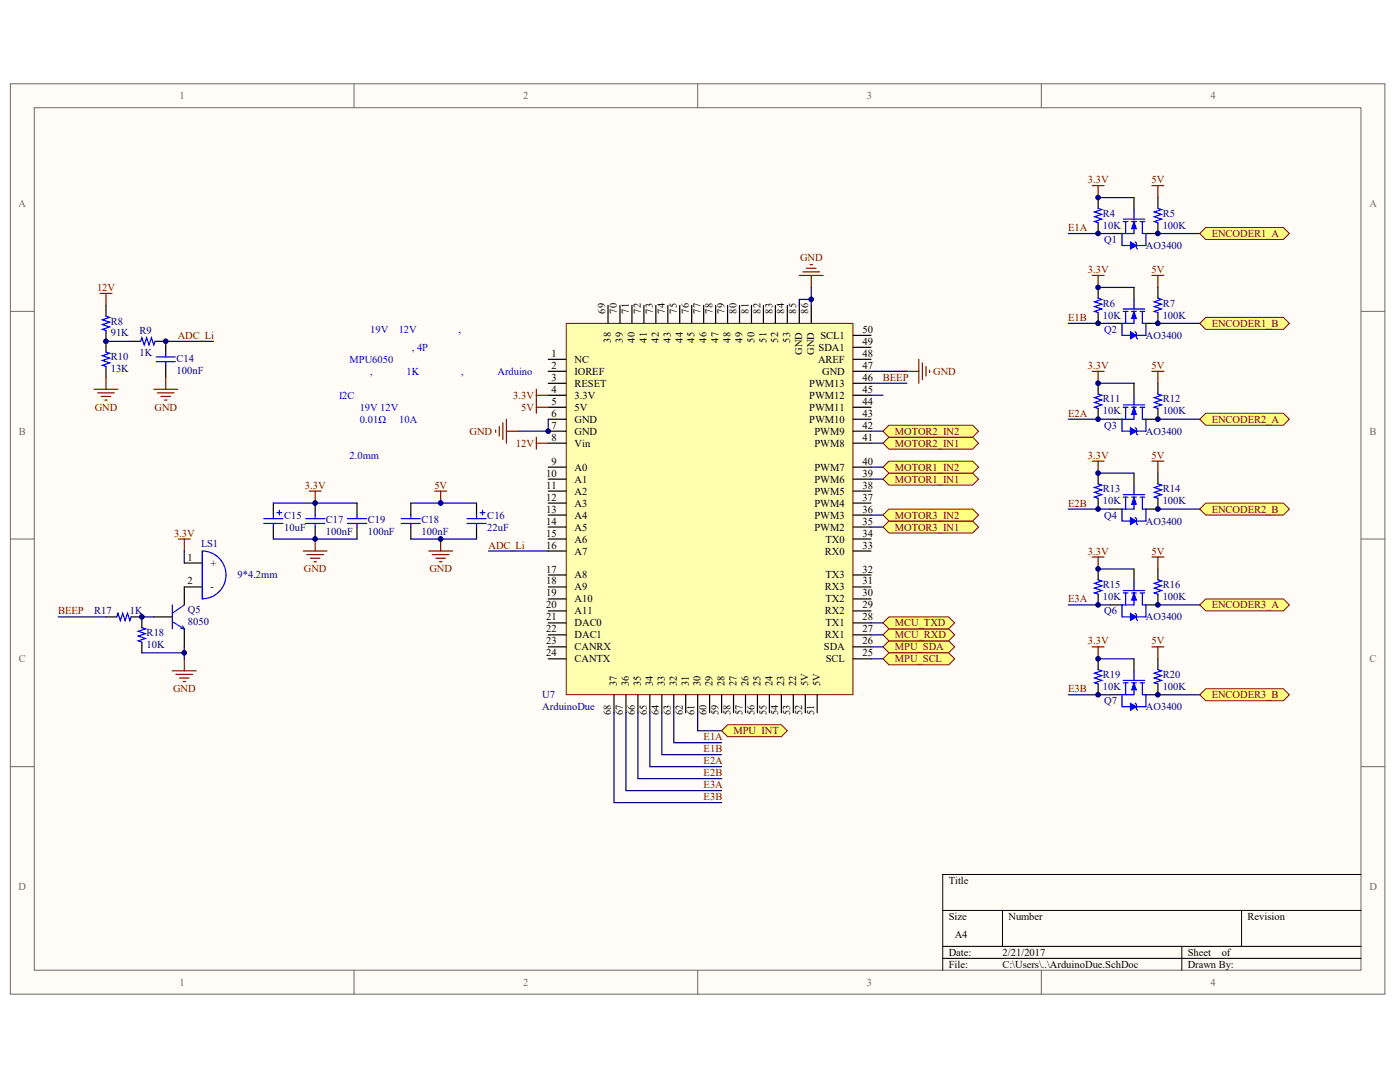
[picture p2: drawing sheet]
<svg xmlns="http://www.w3.org/2000/svg" width="279mm" height="215mm" viewBox="0 0 279 215" stroke-linecap="round" stroke-linejoin="round" font-family="sans-serif">
<g fill="#fffcf8" stroke="#696969" stroke-width=".2">
<path d="M2.1 16.7h273.9v181.4h-273.9z"/>
<path d="M6.8 21.5h264.5v171.8h-264.5z"/>
</g>
<path d="M70.6 16.7v4.8M139.1 16.7v4.8M207.6 16.7v4.8M2.1 62h4.7M271.3 62h4.8M2.1 107.4h4.7M271.3 107.4h4.8M2.1 152.8h4.7M271.3 152.8h4.8M70.6 193.3v4.8M139.1 193.3v4.8M207.6 193.3v4.8" fill="none" stroke="#696969" stroke-width=".2"/>
<path d="M271.3 174.2h-83.4v19.1M187.9 181.4h83.4M187.9 188.6h83.4M187.9 191h83.4M199.8 181.4v7.2M235.6 188.6v4.7M247.5 181.4v7.2" fill="none" stroke="#000" stroke-width=".2"/>
<path d="M112.9 64.4h57.1v74h-57.1z" fill="#ffffb0" stroke="#800000" stroke-width=".2"/>
<g fill="none" stroke="#000" stroke-width=".24">
<path d="M218.9 39.4v2.1M226 39.4v2.4M230.8 39.4v2.1M218.9 44.4v2.1M221.3 46.5h2.3M230.8 44.4v2.1h-2.4M21.1 60.9v2.1M21.1 65.9v4.3M21.1 73v2.2M25.9 68h2.1M30.9 68h2.1v2.4M33 72.8v2.4"/>
<path d="M109.3 71.6h3.6M109.3 74h3.6M109.3 76.4h3.6M109.3 78.8h3.6M121.2 60.9v3.5M123.6 60.9v3.5M126 60.9v3.5M128.3 60.9v3.5M130.7 60.9v3.5M133.1 60.9v3.5M135.5 60.9v3.5M137.9 60.9v3.5"/>
<path d="M140.3 60.9v3.5M142.6 60.9v3.5M145 60.9v3.5M147.4 60.9v3.5M149.8 60.9v3.5M152.2 60.9v3.5M154.5 60.9v3.5M156.9 60.9v3.5M159.3 60.9v3.5M161.7 60.9v3.5M170 71.6h3.6M170 74h3.6"/>
<path d="M170 76.4h3.6M170 78.8h3.6M170 69.2h3.6M170 66.8h3.6M109.3 81.1h3.6M109.3 83.5h3.6M109.3 85.9h3.6M109.3 88.3h3.6M109.3 93.1h3.6M109.3 95.5h3.6M109.3 97.9h3.6M170 81.1h3.6"/>
<path d="M170 83.5h3.6M170 85.9h3.6M170 88.3h3.6M170 93.1h3.6M170 95.5h3.6M170 97.9h3.6M36.7 112.2h3.6M40.3 117h-3.6v3.5M109.3 100.2h3.6M109.3 102.6h3.6M109.3 105h3.6M109.3 107.4h3.6"/>
<path d="M109.3 109.8h3.6M109.3 114.6h3.6M109.3 117h3.6M109.3 119.3h3.6M170 100.2h3.6M170 102.6h3.6M170 105h3.6M170 107.4h3.6M170 109.8h3.6M170 114.6h3.6M170 117h3.6M170 119.3h3.6"/>
<path d="M21.1 122.9h2.2M26.1 122.9h2.2v2.2M28.3 127.9v2.2M30.7 122.9h3.5M36.7 125.3v3.6M109.3 121.7h3.6M109.3 124.1h3.6M109.3 126.5h3.6M109.3 128.9h3.6M109.3 131.3h3.6M122.4 138.4v3.6M124.8 138.4v3.6"/>
<path d="M127.1 138.4v3.6M129.5 138.4v3.6M131.9 138.4v3.6M134.3 138.4v3.6M136.7 138.4v3.6M139.1 138.4v3.6M141.4 138.4v3.6M143.8 138.4v3.6M146.2 138.4v3.6M148.6 138.4v3.6M151 138.4v3.6M153.4 138.4v3.6"/>
<path d="M155.7 138.4v3.6M158.1 138.4v3.6M160.5 138.4v3.6M162.9 138.4v3.6M170 121.7h3.6M170 124.1h3.6M170 126.5h3.6M170 128.9h3.6M170 131.3h3.6"/>
</g>
<g fill="none" stroke="#800000" stroke-width=".24">
<path d="M217.7 37h2.4M218.9 37v2.4M229.6 37h2.4M230.8 37v2.4M19.9 58.5h2.4M21.1 58.5v2.4M159.3 54.9h4.8M160 54.2h3.4M160.7 53.5h1.9M161.5 52.7h.4M161.7 54.9v2.4M18.7 77.6h4.8"/>
<path d="M19.5 78.3h3.3M20.2 79h1.9M20.9 79.7h.5M21.1 75.2v2.4M30.7 77.6h4.7M31.4 78.3h3.3M32.1 79h1.9M32.8 79.7h.5M33 75.2v2.4M35.5 107.4h2.4M36.7 107.4v2.4M34.3 133.7h4.8"/>
<path d="M35.1 134.4h3.3M35.8 135.1h1.9M36.5 135.8h.5M36.7 131.3v2.4"/>
</g>
<g fill="none" stroke="#00f" stroke-width=".24">
<path d="M218.9 41.5l.7 .3-1.4 .4 1.4 .5-1.4 .5 1.4 .5-1.4 .4 .7 .3M223.9 43.7h4.3M223.9 44.1h.9M224.4 44.1v2.4M225.5 44.1h1M226 41.8v1.9M226 44.1v2.4h-2.4v2.4h1.7M226.3 48.2l.2 .2v1l.2 .2M227.2 44.1h1M227.7 44.1v2.4h.7v2.4h-1.9M230.8 41.5l.7 .3-1.4 .4 1.4 .5-1.4 .5 1.4 .5-1.4 .4 .7 .3M21.1 63l.7 .2-1.4 .5 1.4 .5-1.4 .5 1.4 .5-1.4 .4 .7 .3"/>
<path d="M21.1 70.2l.7 .2-1.4 .5 1.4 .5-1.4 .4 1.4 .5-1.4 .5 .7 .2M28 68l.3-.7 .4 1.4 .5-1.4 .5 1.4 .5-1.4 .5 1.4 .2-.7M31.1 71.1h3.8M31.1 72.1h3.8M33 70.4v.7M33 72.1v.7M40.3 119.3a4.8 4.8 0 0 0 4.7-4.7 4.8 4.8 0 0 0-4.7-4.8v9.5M23.3 122.9l.2-.7 .5 1.4 .5-1.4 .4 1.4 .5-1.4 .5 1.4 .2-.7M28.3 125.1l.7 .2-1.4 .5 1.4 .5-1.4 .4 1.4 .5-1.4 .5 .7 .2"/>
</g>
<g fill="none" stroke="#000080" stroke-width=".24">
<path d="M218.9 39.4h7.1M161.7 59.7h-2.4v1.2M161.7 57.3v3.6M212.9 46.5h8.4M230.8 46.5h8.3M21.1 68h4.8M33 68h9.6M173.6 76.4h7.2M173.6 78.8h2.4M173.6 95.5h2.4M173.6 93.1h2.4M173.6 88.3h2.4"/>
<path d="M173.6 85.9h2.4M36.7 109.8v2.4M173.6 105h2.4M173.6 102.6h2.4M11.6 122.9h9.5M28.3 122.9h2.4M28.3 130.1h8.4"/>
</g>
<path d="M34.3 120.5v4.8M34.3 123.9l2.4 1.4M36.4 124.7l.3 .6-.7-.1M36.7 120.5l-2.4 1.7" fill="none" stroke="#03c" stroke-width=".24"/>
<g fill="#00f" stroke="#00f" stroke-width=".2">
<path d="M226 44.1l.5 1.5h-1z"/>
<path d="M225.3 48.2l1.2 .7-1.2 .7z"/>
</g>
<g fill="#ffff80" stroke="#800000" stroke-width=".2">
<path d="M177.2 94.3h16.7l1.2 1.2-1.2 1.2h-16.7l-1.2-1.2z" fill-rule="evenodd"/>
<path d="M177.2 91.9h16.7l1.2 1.2-1.2 1.2h-16.7l-1.2-1.2z" fill-rule="evenodd"/>
<path d="M177.2 87.1h16.7l1.2 1.2-1.2 1.2h-16.7l-1.2-1.2z" fill-rule="evenodd"/>
<path d="M177.2 84.7h16.7l1.2 1.2-1.2 1.2h-16.7l-1.2-1.2z" fill-rule="evenodd"/>
<path d="M177.2 103.8h16.7l1.2 1.2-1.2 1.2h-16.7l-1.2-1.2z" fill-rule="evenodd"/>
<path d="M177.2 101.4h16.7l1.2 1.2-1.2 1.2h-16.7l-1.2-1.2z" fill-rule="evenodd"/>
<path d="M177.2 127.7h11.9l1.2 1.2-1.2 1.2h-11.9l-1.2-1.2z" fill-rule="evenodd"/>
</g>
<path d="M173.6 128.9h2.4M173.6 131.3h2.4" fill="none" stroke="#000080" stroke-width=".24"/>
<path d="M177.2 130.1h11.9l1.2 1.2-1.2 1.2h-11.9l-1.2-1.2z" fill-rule="evenodd" fill="#ffff80" stroke="#800000" stroke-width=".2"/>
<path d="M173.6 126.5h2.4M173.6 124.1h2.4" fill="none" stroke="#000080" stroke-width=".24"/>
<g fill="#ffff80" stroke="#800000" stroke-width=".2">
<path d="M177.2 125.3h11.9l1.2 1.2-1.2 1.2h-11.9l-1.2-1.2z" fill-rule="evenodd"/>
<path d="M177.2 122.9h11.9l1.2 1.2-1.2 1.2h-11.9l-1.2-1.2z" fill-rule="evenodd"/>
</g>
<path d="M122.4 142v17.9h21.4M124.8 142v15.5h19M127.1 142v13.1h16.7M129.5 142v10.8h14.3M131.9 142v8.4h11.9M134.3 142v6h9.5" fill="none" stroke="#000080" stroke-width=".24"/>
<g fill="#ffff80" stroke="#800000" stroke-width=".2">
<path d="M240.3 45.3h15.5l1.2 1.2-1.2 1.2h-15.5l-1.2-1.2z" fill-rule="evenodd"/>
<path d="M240.3 63.2h15.5l1.2 1.2-1.2 1.2h-15.5l-1.2-1.2z" fill-rule="evenodd"/>
<path d="M240.3 100.2h15.5l1.2 1.2-1.2 1.2h-15.5l-1.2-1.2z" fill-rule="evenodd"/>
<path d="M240.3 82.3h15.5l1.2 1.2-1.2 1.2h-15.5l-1.2-1.2z" fill-rule="evenodd"/>
<path d="M240.3 119.3h15.5l1.2 1.2-1.2 1.2h-15.5l-1.2-1.2z" fill-rule="evenodd"/>
<path d="M240.3 137.2h15.5l1.2 1.2-1.2 1.2h-15.5l-1.2-1.2z" fill-rule="evenodd"/>
</g>
<g fill="none" stroke="#000" stroke-width=".24">
<path d="M218.9 57.3v2.1M226 57.3v2.4M230.8 57.3v2.1M218.9 62.3v2.1M218.9 76.4v2.1M221.3 64.4h2.3M226 76.4v2.4M230.8 62.3v2.1h-2.4M230.8 76.4v2.1M218.9 81.4v2.1M218.9 94.3v2.1M218.9 99.3v2.1"/>
<path d="M221.3 83.5h2.3M226 94.3v2.4M230.8 81.4v2.1h-2.4M230.8 94.3v2.1M230.8 99.3v2.1h-2.4M54.5 100.2v2.4M54.5 105v2.4M62.8 100.2v2.4M62.8 105v2.4M71.2 100.2v2.4M71.2 105v2.4M81.9 100.2v2.4"/>
<path d="M81.9 105v2.4M95 100.2v2.4M95 105v2.4M218.9 113.4v2.1M218.9 118.4v2.1M221.3 101.4h2.3M226 113.4v2.4M230.8 113.4v2.1M230.8 118.4v2.1h-2.4M218.9 131.3v2.1M218.9 136.3v2.1M221.3 120.5h2.3"/>
<path d="M221.3 138.4h2.3M226 131.3v2.4M230.8 131.3v2.1M230.8 136.3v2.1h-2.4"/>
</g>
<g fill="none" stroke="#00f" stroke-width=".24">
<path d="M218.9 59.4l.7 .3-1.4 .4 1.4 .5-1.4 .5 1.4 .5-1.4 .4 .7 .3M226 59.7v1.9M230.8 59.4l.7 .3-1.4 .4 1.4 .5-1.4 .5 1.4 .5-1.4 .4 .7 .3M218.9 78.5l.7 .3-1.4 .4 1.4 .5-1.4 .5 1.4 .5-1.4 .4 .7 .3M223.9 61.6h4.3M223.9 62h.9M224.4 62v2.4M225.5 62h1M226 62v2.4h-2.4v2.4h1.7M226 78.8v1.9M226.3 66.1l.2 .2v1l.2 .2M227.2 62h1"/>
<path d="M227.7 62v2.4h.7v2.4h-1.9M230.8 78.5l.7 .3-1.4 .4 1.4 .5-1.4 .5 1.4 .5-1.4 .4 .7 .3M218.9 96.4l.7 .3-1.4 .4 1.4 .5-1.4 .5 1.4 .5-1.4 .4 .7 .3M223.9 80.7h4.3M223.9 81.1h.9M223.9 98.6h4.3M223.9 99h.9M224.4 81.1v2.4M224.4 99v2.4M225.5 81.1h1M225.5 99h1M226 81.1v2.4h-2.4v2.4h1.7"/>
<path d="M226 96.7v1.9M226 99v2.4h-2.4v2.4h1.7M226.3 85.2l.2 .2v1l.2 .2M227.2 81.1h1M227.2 99h1M227.7 81.1v2.4h.7v2.4h-1.9M227.7 99v2.4h.7v2.4h-1.9M230.8 96.4l.7 .3-1.4 .4 1.4 .5-1.4 .5 1.4 .5-1.4 .4 .7 .3M52.6 103.3h3.8M52.6 104.3h3.8M54.5 102.6v.7M54.5 104.3v.7"/>
<path d="M60.9 103.3h3.8M60.9 104.3h3.8M62.8 102.6v.7M62.8 104.3v.7M69.3 103.3h3.8M69.3 104.3h3.8M71.2 102.6v.7M71.2 104.3v.7M80 103.3h3.8M80 104.3h3.8M81.9 102.6v.7M81.9 104.3v.7"/>
<path d="M93.1 103.3h3.8M93.1 104.3h3.8M95 102.6v.7M95 104.3v.7M218.9 115.5l.7 .3-1.4 .4 1.4 .5-1.4 .5 1.4 .5-1.4 .4 .7 .3M223.9 117.7h4.3M223.9 118.1h.9M224.4 118.1v2.4M225.5 118.1h1M226 115.8v1.9M226 118.1v2.4h-2.4v2.4h1.7M226.3 103.1l.2 .2v1l.2 .2"/>
<path d="M227.2 118.1h1M227.7 118.1v2.4h.7v2.4h-1.9M230.8 115.5l.7 .3-1.4 .4 1.4 .5-1.4 .5 1.4 .5-1.4 .4 .7 .3M218.9 133.4l.7 .3-1.4 .4 1.4 .5-1.4 .5 1.4 .5-1.4 .5 .7 .2M223.9 135.6h4.3M223.9 136.1h.9M224.4 136.1v2.3M225.5 136.1h1M226 133.7v1.9M226 136.1v2.3h-2.4v2.4h1.7M226.3 122.2l.2 .2v1l.2 .2M227.2 136.1h1"/>
<path d="M227.7 136.1v2.3h.7v2.4h-1.9M230.8 133.4l.7 .3-1.4 .4 1.4 .5-1.4 .5 1.4 .5-1.4 .5 .7 .2M226.3 140.1l.2 .2v1l.2 .2"/>
</g>
<g fill="#00f" stroke="#00f" stroke-width=".2">
<path d="M226 62l.5 1.5h-1z"/>
<path d="M225.3 66.1l1.2 .7-1.2 .7z"/>
<path d="M226 81.1l.5 1.5h-1z"/>
<path d="M225.3 85.2l1.2 .7-1.2 .7z"/>
<path d="M226 99l.5 1.5h-1z"/>
<path d="M225.3 103.1l1.2 .7-1.2 .7z"/>
<path d="M226 118.1l.5 1.5h-1z"/>
<path d="M225.3 122.2l1.2 .7-1.2 .7z"/>
<path d="M226 136.1l.5 1.4h-1z"/>
<path d="M225.3 140.1l1.2 .7-1.2 .7z"/>
</g>
<g fill="none" stroke="#800000" stroke-width=".24">
<path d="M217.7 54.9h2.4M218.9 54.9v2.4M229.6 54.9h2.4M230.8 54.9v2.4M106.9 77.6v4.7M106.9 78.8h2.4M180.8 74h2.3M183.1 71.6v4.8M183.9 72.3v3.4M184.6 73v1.9M185.3 73.7v.5M217.7 74h2.4"/>
<path d="M218.9 74v2.4M229.6 74h2.4M230.8 74v2.4M61.6 97.9h2.4M62.8 97.9v2.3M86.6 97.9h2.4M87.8 97.9v2.3M98.8 85.7v.5M99.5 85v1.9M100.2 84.2v3.4M100.9 83.5v4.8M100.9 85.9h2.4"/>
<path d="M106.9 87.1v2.4M106.9 81.1h2.4M106.9 88.3h2.4M217.7 91.9h2.4M218.9 91.9v2.4M229.6 91.9h2.4M230.8 91.9v2.4M60.4 109.8h4.8M61.2 110.5h3.3M61.9 111.2h1.9M62.6 111.9h.5M62.8 107.4v2.4"/>
<path d="M85.5 109.8h4.7M86.2 110.5h3.3M86.9 111.2h1.9M87.6 111.9h.5M87.8 107.4v2.4M217.7 111h2.4M218.9 111v2.4M229.6 111h2.4M230.8 111v2.4M217.7 128.9h2.4M218.9 128.9v2.4M229.6 128.9h2.4"/>
<path d="M230.8 128.9v2.4"/>
</g>
<g fill="none" stroke="#000080" stroke-width=".24">
<path d="M218.9 57.3h7.1M173.6 74h7.2M212.9 64.4h8.4M218.9 76.4h7.1M230.8 64.4h8.3M109.3 83.5v2.4h-6M212.9 83.5h8.4M218.9 94.3h7.1M230.8 83.5h8.3M81.9 100.2h13.1M81.9 107.4h13.1M212.9 101.4h8.4"/>
<path d="M218.9 113.4h7.1M230.8 101.4h8.3M212.9 120.5h8.4M212.9 138.4h8.4M218.9 131.3h7.1M230.8 120.5h8.3M230.8 138.4h8.3M139.1 142v3.6h4.7"/>
</g>
<path d="M55.2 102.2h.9M55.7 101.7v.9M95.7 102.2h1M96.2 101.7v.9" fill="none" stroke="#0000b4" stroke-width=".24"/>
<path d="M145 144.4h10.7l1.2 1.2-1.2 1.2h-10.7l-1.2-1.2z" fill-rule="evenodd" fill="#ffff80" stroke="#800000" stroke-width=".2"/>
<path d="M54.5 100.2h16.7M54.5 107.4h16.7M97.4 109.8h11.9M36.7 128.9v2.4" fill="none" stroke="#000080" stroke-width=".24"/>
<g fill="#000080" stroke="#000080" stroke-width=".2">
<circle cx="21.1" cy="68" r=".47"/>
<circle cx="28.3" cy="122.9" r=".47"/>
<circle cx="33" cy="68" r=".47"/>
<circle cx="36.7" cy="130.1" r=".47"/>
<circle cx="62.8" cy="107.4" r=".47"/>
<circle cx="62.8" cy="100.2" r=".47"/>
<circle cx="87.8" cy="107.4" r=".47"/>
<circle cx="87.8" cy="100.2" r=".47"/>
<circle cx="109.3" cy="85.9" r=".47"/>
<circle cx="161.7" cy="59.6" r=".47"/>
<circle cx="218.9" cy="138.4" r=".47"/>
<circle cx="218.9" cy="131.3" r=".47"/>
<circle cx="218.9" cy="120.5" r=".47"/>
<circle cx="218.9" cy="113.4" r=".47"/>
<circle cx="218.9" cy="101.4" r=".47"/>
<circle cx="218.9" cy="94.3" r=".47"/>
<circle cx="218.9" cy="83.5" r=".47"/>
<circle cx="218.9" cy="76.4" r=".47"/>
<circle cx="218.9" cy="64.4" r=".47"/>
<circle cx="218.9" cy="57.3" r=".47"/>
<circle cx="218.9" cy="46.5" r=".47"/>
<circle cx="218.9" cy="39.4" r=".47"/>
<circle cx="230.8" cy="138.4" r=".47"/>
<circle cx="230.8" cy="120.5" r=".47"/>
<circle cx="230.8" cy="101.4" r=".47"/>
<circle cx="230.8" cy="83.5" r=".47"/>
<circle cx="230.8" cy="64.4" r=".47"/>
<circle cx="230.8" cy="46.5" r=".47"/>
</g>
<g font-size="2.1" fill="#696969">
<text x="35.8" y="19.8">1</text>
<text x="104.3" y="19.8">2</text>
<text x="172.8" y="19.8">3</text>
<text x="241.3" y="19.8">4</text>
<text x="3.7" y="41.2">A</text>
<text x="272.9" y="41.2">A</text>
<text x="3.8" y="86.6">B</text>
<text x="273" y="86.6">B</text>
<text x="3.8" y="132">C</text>
<text x="273" y="132">C</text>
<text x="3.7" y="177.3">D</text>
<text x="272.9" y="177.3">D</text>
<text x="35.8" y="196.4">1</text>
<text x="104.3" y="196.4">2</text>
<text x="172.8" y="196.4">3</text>
<text x="241.3" y="196.4">4</text>
</g>
<g font-size="2.1" fill="#800000">
<text x="216.8" y="36.5">3.3V</text>
<text x="229.5" y="36.5">5V</text>
<text x="212.9" y="46">E1A</text>
<text x="241.5" y="47.2">ENCODER1_A</text>
<text x="159.5" y="52">GND</text>
<text x="19.3" y="58">12V</text>
<text x="216.8" y="54.4">3.3V</text>
<text x="229.5" y="54.4">5V</text>
<text x="212.9" y="63.9">E1B</text>
<text x="241.5" y="65.1">ENCODER1_B</text>
<text x="35.4" y="67.5">ADC_Li</text>
<text x="176" y="75.9">BEEP</text>
<text x="186" y="74.7">GND</text>
<text x="216.8" y="73.5">3.3V</text>
<text x="229.5" y="73.5">5V</text>
<text x="18.9" y="81.8">GND</text>
<text x="30.8" y="81.8">GND</text>
<text x="102.3" y="79.5">3.3V</text>
<text x="103.9" y="81.8">5V</text>
<text x="212.9" y="83">E2A</text>
<text x="93.6" y="86.6">GND</text>
<text x="102.8" y="89">12V</text>
<text x="178.4" y="89">MOTOR2_IN1</text>
<text x="178.4" y="86.6">MOTOR2_IN2</text>
<text x="241.5" y="84.2">ENCODER2_A</text>
<text x="178.4" y="93.8">MOTOR1_IN2</text>
<text x="216.8" y="91.4">3.3V</text>
<text x="229.5" y="91.4">5V</text>
<text x="60.8" y="97.4">3.3V</text>
<text x="86.6" y="97.4">5V</text>
<text x="178.4" y="96.2">MOTOR1_IN1</text>
<text x="212.9" y="100.9">E2B</text>
<text x="34.7" y="106.9">3.3V</text>
<text x="178.4" y="105.7">MOTOR3_IN1</text>
<text x="178.4" y="103.3">MOTOR3_IN2</text>
<text x="241.5" y="102.1">ENCODER2_B</text>
<text x="97.4" y="109.3">ADC_Li</text>
<text x="216.8" y="110.5">3.3V</text>
<text x="229.5" y="110.5">5V</text>
<text x="60.6" y="114.1">GND</text>
<text x="85.6" y="114.1">GND</text>
<text x="11.6" y="122.4">BEEP</text>
<text x="178.4" y="124.8">MCU_TXD</text>
<text x="212.9" y="120">E3A</text>
<text x="241.5" y="121.2">ENCODER3_A</text>
<text x="178.4" y="129.6">MPU_SDA</text>
<text x="178.4" y="132">MPU_SCL</text>
<text x="178.4" y="127.2">MCU_RXD</text>
<text x="216.8" y="128.4">3.3V</text>
<text x="229.5" y="128.4">5V</text>
<text x="34.5" y="137.9">GND</text>
<text x="212.9" y="137.9">E3B</text>
<text x="241.5" y="139.1">ENCODER3_B</text>
<text x="140.3" y="147.5">E1A</text>
<text x="140.3" y="149.9">E1B</text>
<text x="146.2" y="146.3">MPU_INT</text>
<text x="140.3" y="152.3">E2A</text>
<text x="140.3" y="154.7">E2B</text>
<text x="140.3" y="157">E3A</text>
<text x="140.3" y="159.4">E3B</text>
</g>
<g font-size="2.1" fill="#000080">
<text x="219.8" y="45.6">10K</text>
<text x="219.8" y="43.2">R4</text>
<text x="231.7" y="45.6">100K</text>
<text x="231.7" y="43.2">R5</text>
<text x="220.1" y="48.4">Q1</text>
<text x="228.4" y="49.6">AO3400</text>
<text x="22.1" y="64.7">R8</text>
<text x="219.8" y="63.5">10K</text>
<text x="219.8" y="61.1">R6</text>
<text x="231.7" y="63.5">100K</text>
<text x="231.7" y="61.1">R7</text>
<text x="22.1" y="67">91K</text>
<text x="22.1" y="71.8">R10</text>
<text x="27.8" y="70.9">1K</text>
<text x="27.8" y="66.6">R9</text>
<text x="220.1" y="66.3">Q2</text>
<text x="228.4" y="67.5">AO3400</text>
<text x="22.1" y="74.2">13K</text>
<text x="35.2" y="74.4">100nF</text>
<text x="35.2" y="72.1">C14</text>
<text x="219.8" y="82.6">10K</text>
<text x="219.8" y="80.2">R11</text>
<text x="231.7" y="82.6">100K</text>
<text x="231.7" y="80.2">R12</text>
<text x="220.1" y="85.4">Q3</text>
<text x="228.4" y="86.6">AO3400</text>
<text x="219.8" y="100.5">10K</text>
<text x="219.8" y="98.1">R13</text>
<text x="231.7" y="100.5">100K</text>
<text x="231.7" y="98.1">R14</text>
<text x="56.6" y="105.7">10uF</text>
<text x="56.6" y="103.3">C15</text>
<text x="65" y="106.7">100nF</text>
<text x="65" y="104.3">C17</text>
<text x="73.3" y="106.7">100nF</text>
<text x="73.3" y="104.3">C19</text>
<text x="84" y="106.7">100nF</text>
<text x="84" y="104.3">C18</text>
<text x="97.1" y="105.7">22uF</text>
<text x="97.1" y="103.3">C16</text>
<text x="220.1" y="103.3">Q4</text>
<text x="228.4" y="104.5">AO3400</text>
<text x="40.1" y="109.1">LS1</text>
<text x="47.3" y="115.3">9*4.2mm</text>
<text x="219.8" y="119.6">10K</text>
<text x="219.8" y="117.2">R15</text>
<text x="231.7" y="119.6">100K</text>
<text x="231.7" y="117.2">R16</text>
<text x="18.7" y="122.4">R17</text>
<text x="25.9" y="122.4">1K</text>
<text x="37.4" y="122.2">Q5</text>
<text x="37.4" y="124.6">8050</text>
<text x="220.1" y="122.4">Q6</text>
<text x="228.4" y="123.6">AO3400</text>
<text x="29.2" y="129.1">10K</text>
<text x="29.2" y="126.7">R18</text>
<text x="219.8" y="137.5">10K</text>
<text x="219.8" y="135.1">R19</text>
<text x="231.7" y="137.5">100K</text>
<text x="231.7" y="135.1">R20</text>
<text x="108.1" y="139.1">U7</text>
<text x="108.1" y="141.5">ArduinoDue</text>
<text x="220.1" y="140.3">Q7</text>
<text x="228.4" y="141.5">AO3400</text>
</g>
<g font-size="2.1">
<text x="120.6" y="62.5" transform="rotate(-90 120.6 62.5)">69</text>
<text x="123" y="62.5" transform="rotate(-90 123 62.5)">70</text>
<text x="125.4" y="62.5" transform="rotate(-90 125.4 62.5)">71</text>
<text x="127.7" y="62.5" transform="rotate(-90 127.7 62.5)">72</text>
<text x="130.1" y="62.5" transform="rotate(-90 130.1 62.5)">73</text>
<text x="132.5" y="62.5" transform="rotate(-90 132.5 62.5)">74</text>
<text x="134.9" y="62.5" transform="rotate(-90 134.9 62.5)">75</text>
<text x="137.3" y="62.5" transform="rotate(-90 137.3 62.5)">76</text>
<text x="139.7" y="62.5" transform="rotate(-90 139.7 62.5)">77</text>
<text x="142" y="62.5" transform="rotate(-90 142 62.5)">78</text>
<text x="144.4" y="62.5" transform="rotate(-90 144.4 62.5)">79</text>
<text x="146.8" y="62.5" transform="rotate(-90 146.8 62.5)">80</text>
<text x="149.2" y="62.5" transform="rotate(-90 149.2 62.5)">81</text>
<text x="151.6" y="62.5" transform="rotate(-90 151.6 62.5)">82</text>
<text x="153.9" y="62.5" transform="rotate(-90 153.9 62.5)">83</text>
<text x="156.3" y="62.5" transform="rotate(-90 156.3 62.5)">84</text>
<text x="158.7" y="62.5" transform="rotate(-90 158.7 62.5)">85</text>
<text x="161.1" y="62.5" transform="rotate(-90 161.1 62.5)">86</text>
<text x="109.9" y="71.1">1</text>
<text x="121.8" y="68.3" transform="rotate(-90 121.8 68.3)">38</text>
<text x="124.2" y="68.3" transform="rotate(-90 124.2 68.3)">39</text>
<text x="126.5" y="68.3" transform="rotate(-90 126.5 68.3)">40</text>
<text x="128.9" y="68.3" transform="rotate(-90 128.9 68.3)">41</text>
<text x="131.3" y="68.3" transform="rotate(-90 131.3 68.3)">42</text>
<text x="133.7" y="68.3" transform="rotate(-90 133.7 68.3)">43</text>
<text x="136.1" y="68.3" transform="rotate(-90 136.1 68.3)">44</text>
<text x="138.5" y="68.3" transform="rotate(-90 138.5 68.3)">45</text>
<text x="140.8" y="68.3" transform="rotate(-90 140.8 68.3)">46</text>
<text x="143.2" y="68.3" transform="rotate(-90 143.2 68.3)">47</text>
<text x="145.6" y="68.3" transform="rotate(-90 145.6 68.3)">48</text>
<text x="148" y="68.3" transform="rotate(-90 148 68.3)">49</text>
<text x="150.4" y="68.3" transform="rotate(-90 150.4 68.3)">50</text>
<text x="152.8" y="68.3" transform="rotate(-90 152.8 68.3)">51</text>
<text x="155.1" y="68.3" transform="rotate(-90 155.1 68.3)">52</text>
<text x="157.5" y="68.3" transform="rotate(-90 157.5 68.3)">53</text>
<text x="159.9" y="70.8" transform="rotate(-90 159.9 70.8)">GND</text>
<text x="162.3" y="70.8" transform="rotate(-90 162.3 70.8)">GND</text>
<text x="163.2" y="69.9">SDA1</text>
<text x="163.5" y="67.5">SCL1</text>
<text x="171.9" y="71.1">48</text>
<text x="171.9" y="68.7">49</text>
<text x="171.9" y="66.3">50</text>
<text x="109.9" y="73.5">2</text>
<text x="109.9" y="75.9">3</text>
<text x="114.5" y="72.3">NC</text>
<text x="114.5" y="74.7">IOREF</text>
<text x="114.5" y="77.1">RESET</text>
<text x="161.3" y="77.1">PWM13</text>
<text x="163.1" y="72.3">AREF</text>
<text x="163.9" y="74.7">GND</text>
<text x="171.9" y="75.9">46</text>
<text x="171.9" y="73.5">47</text>
<text x="109.9" y="78.3">4</text>
<text x="109.9" y="80.7">5</text>
<text x="109.9" y="83">6</text>
<text x="114.5" y="79.5">3.3V</text>
<text x="114.5" y="81.8">5V</text>
<text x="161.3" y="81.8">PWM11</text>
<text x="161.3" y="79.5">PWM12</text>
<text x="171.9" y="83">43</text>
<text x="171.9" y="80.7">44</text>
<text x="171.9" y="78.3">45</text>
<text x="109.9" y="85.4">7</text>
<text x="109.9" y="87.8">8</text>
<text x="114.5" y="84.2">GND</text>
<text x="114.5" y="86.6">GND</text>
<text x="114.5" y="89">Vin</text>
<text x="161.3" y="84.2">PWM10</text>
<text x="162.3" y="89">PWM8</text>
<text x="162.3" y="86.6">PWM9</text>
<text x="171.9" y="87.8">41</text>
<text x="171.9" y="85.4">42</text>
<text x="108.9" y="95">10</text>
<text x="109.9" y="92.6">9</text>
<text x="114.5" y="93.8">A0</text>
<text x="162.3" y="93.8">PWM7</text>
<text x="171.9" y="95">39</text>
<text x="171.9" y="92.6">40</text>
<text x="108.9" y="97.4">11</text>
<text x="108.9" y="99.8">12</text>
<text x="114.5" y="96.2">A1</text>
<text x="114.5" y="98.6">A2</text>
<text x="114.5" y="100.9">A3</text>
<text x="162.3" y="100.9">PWM4</text>
<text x="162.3" y="98.6">PWM5</text>
<text x="162.3" y="96.2">PWM6</text>
<text x="171.9" y="99.8">37</text>
<text x="171.9" y="97.4">38</text>
<text x="108.9" y="102.1">13</text>
<text x="108.9" y="104.5">14</text>
<text x="108.9" y="106.9">15</text>
<text x="114.5" y="103.3">A4</text>
<text x="114.5" y="105.7">A5</text>
<text x="162.3" y="105.7">PWM2</text>
<text x="162.3" y="103.3">PWM3</text>
<text x="171.9" y="106.9">34</text>
<text x="171.9" y="104.5">35</text>
<text x="171.9" y="102.1">36</text>
<text x="37.4" y="111.7">1</text>
<text x="42" y="112.9">+</text>
<text x="108.9" y="109.3">16</text>
<text x="114.5" y="108.1">A6</text>
<text x="114.5" y="110.5">A7</text>
<text x="164.4" y="110.5">RX0</text>
<text x="164.6" y="108.1">TX0</text>
<text x="171.9" y="109.3">33</text>
<text x="37.4" y="116.5">2</text>
<text x="42" y="117.7">-</text>
<text x="108.9" y="114.1">17</text>
<text x="108.9" y="116.5">18</text>
<text x="108.9" y="118.8">19</text>
<text x="114.5" y="115.3">A8</text>
<text x="114.5" y="117.7">A9</text>
<text x="164.4" y="117.7">RX3</text>
<text x="164.6" y="115.3">TX3</text>
<text x="171.9" y="118.8">30</text>
<text x="171.9" y="116.5">31</text>
<text x="171.9" y="114.1">32</text>
<text x="108.9" y="121.2">20</text>
<text x="108.9" y="123.6">21</text>
<text x="114.5" y="120">A10</text>
<text x="114.5" y="122.4">A11</text>
<text x="114.5" y="124.8">DAC0</text>
<text x="164.4" y="122.4">RX2</text>
<text x="164.6" y="124.8">TX1</text>
<text x="164.6" y="120">TX2</text>
<text x="171.9" y="123.6">28</text>
<text x="171.9" y="121.2">29</text>
<text x="108.9" y="126">22</text>
<text x="108.9" y="128.4">23</text>
<text x="108.9" y="130.8">24</text>
<text x="114.5" y="127.2">DAC1</text>
<text x="114.5" y="129.6">CANRX</text>
<text x="114.5" y="132">CANTX</text>
<text x="164.2" y="129.6">SDA</text>
<text x="164.4" y="127.2">RX1</text>
<text x="164.6" y="132">SCL</text>
<text x="171.9" y="130.8">25</text>
<text x="171.9" y="128.4">26</text>
<text x="171.9" y="126">27</text>
<text x="123" y="136.8" transform="rotate(-90 123 136.8)">37</text>
<text x="125.4" y="136.8" transform="rotate(-90 125.4 136.8)">36</text>
<text x="127.7" y="136.8" transform="rotate(-90 127.7 136.8)">35</text>
<text x="130.1" y="136.8" transform="rotate(-90 130.1 136.8)">34</text>
<text x="132.5" y="136.8" transform="rotate(-90 132.5 136.8)">33</text>
<text x="134.9" y="136.8" transform="rotate(-90 134.9 136.8)">32</text>
<text x="137.3" y="136.8" transform="rotate(-90 137.3 136.8)">31</text>
<text x="139.7" y="136.8" transform="rotate(-90 139.7 136.8)">30</text>
<text x="142" y="136.8" transform="rotate(-90 142 136.8)">29</text>
<text x="144.4" y="136.8" transform="rotate(-90 144.4 136.8)">28</text>
<text x="146.8" y="136.8" transform="rotate(-90 146.8 136.8)">27</text>
<text x="149.2" y="136.8" transform="rotate(-90 149.2 136.8)">26</text>
<text x="151.6" y="136.8" transform="rotate(-90 151.6 136.8)">25</text>
<text x="153.9" y="136.8" transform="rotate(-90 153.9 136.8)">24</text>
<text x="156.3" y="136.8" transform="rotate(-90 156.3 136.8)">23</text>
<text x="158.7" y="136.8" transform="rotate(-90 158.7 136.8)">22</text>
<text x="161.1" y="136.8" transform="rotate(-90 161.1 136.8)">5V</text>
<text x="163.5" y="136.8" transform="rotate(-90 163.5 136.8)">5V</text>
<text x="121.8" y="142.5" transform="rotate(-90 121.8 142.5)">68</text>
<text x="124.2" y="142.5" transform="rotate(-90 124.2 142.5)">67</text>
<text x="126.5" y="142.5" transform="rotate(-90 126.5 142.5)">66</text>
<text x="128.9" y="142.5" transform="rotate(-90 128.9 142.5)">65</text>
<text x="131.3" y="142.5" transform="rotate(-90 131.3 142.5)">64</text>
<text x="133.7" y="142.5" transform="rotate(-90 133.7 142.5)">63</text>
<text x="136.1" y="142.5" transform="rotate(-90 136.1 142.5)">62</text>
<text x="138.5" y="142.5" transform="rotate(-90 138.5 142.5)">61</text>
<text x="140.8" y="142.5" transform="rotate(-90 140.8 142.5)">60</text>
<text x="143.2" y="142.5" transform="rotate(-90 143.2 142.5)">59</text>
<text x="145.6" y="142.5" transform="rotate(-90 145.6 142.5)">58</text>
<text x="148" y="142.5" transform="rotate(-90 148 142.5)">57</text>
<text x="150.4" y="142.5" transform="rotate(-90 150.4 142.5)">56</text>
<text x="152.8" y="142.5" transform="rotate(-90 152.8 142.5)">55</text>
<text x="155.1" y="142.5" transform="rotate(-90 155.1 142.5)">54</text>
<text x="157.5" y="142.5" transform="rotate(-90 157.5 142.5)">53</text>
<text x="159.9" y="142.5" transform="rotate(-90 159.9 142.5)">52</text>
<text x="162.3" y="142.5" transform="rotate(-90 162.3 142.5)">51</text>
<text x="189.1" y="176.1">Title</text>
<text x="189.1" y="183.3">Size</text>
<text x="201" y="183.3">Number</text>
<text x="248.7" y="183.3">Revision</text>
<text x="189.1" y="190.4">Date:</text>
<text x="190.3" y="186.9">A4</text>
<text x="199.8" y="190.4">2/21/2017</text>
<text x="236.7" y="190.4">Sheet</text>
<text x="243.5" y="190.4">of</text>
<text x="189.1" y="192.8">File:</text>
<text x="199.8" y="192.8">C:\Users\..\ArduinoDue.SchDoc</text>
<text x="236.7" y="192.8">Drawn By:</text>
</g>
<g font-size="2.1" fill="#00f">
<text x="73.8" y="66.3">19V</text>
<text x="79.5" y="66.3">12V</text>
<text x="82.1" y="69.9">, 4P</text>
<text x="91.4" y="66.3">,</text>
<text x="69.7" y="72.3">MPU6050</text>
<text x="73.8" y="74.7">,</text>
<text x="81" y="74.7">1K</text>
<text x="91.9" y="74.7">,</text>
<text x="99.1" y="74.7">Arduino</text>
<text x="67.6" y="79.5">I2C</text>
<text x="71.7" y="81.8">19V 12V</text>
<text x="71.7" y="84.2">0.01Ω</text>
<text x="79.6" y="84.2">10A</text>
<text x="69.7" y="91.4">2.0mm</text>
</g>
</svg>
